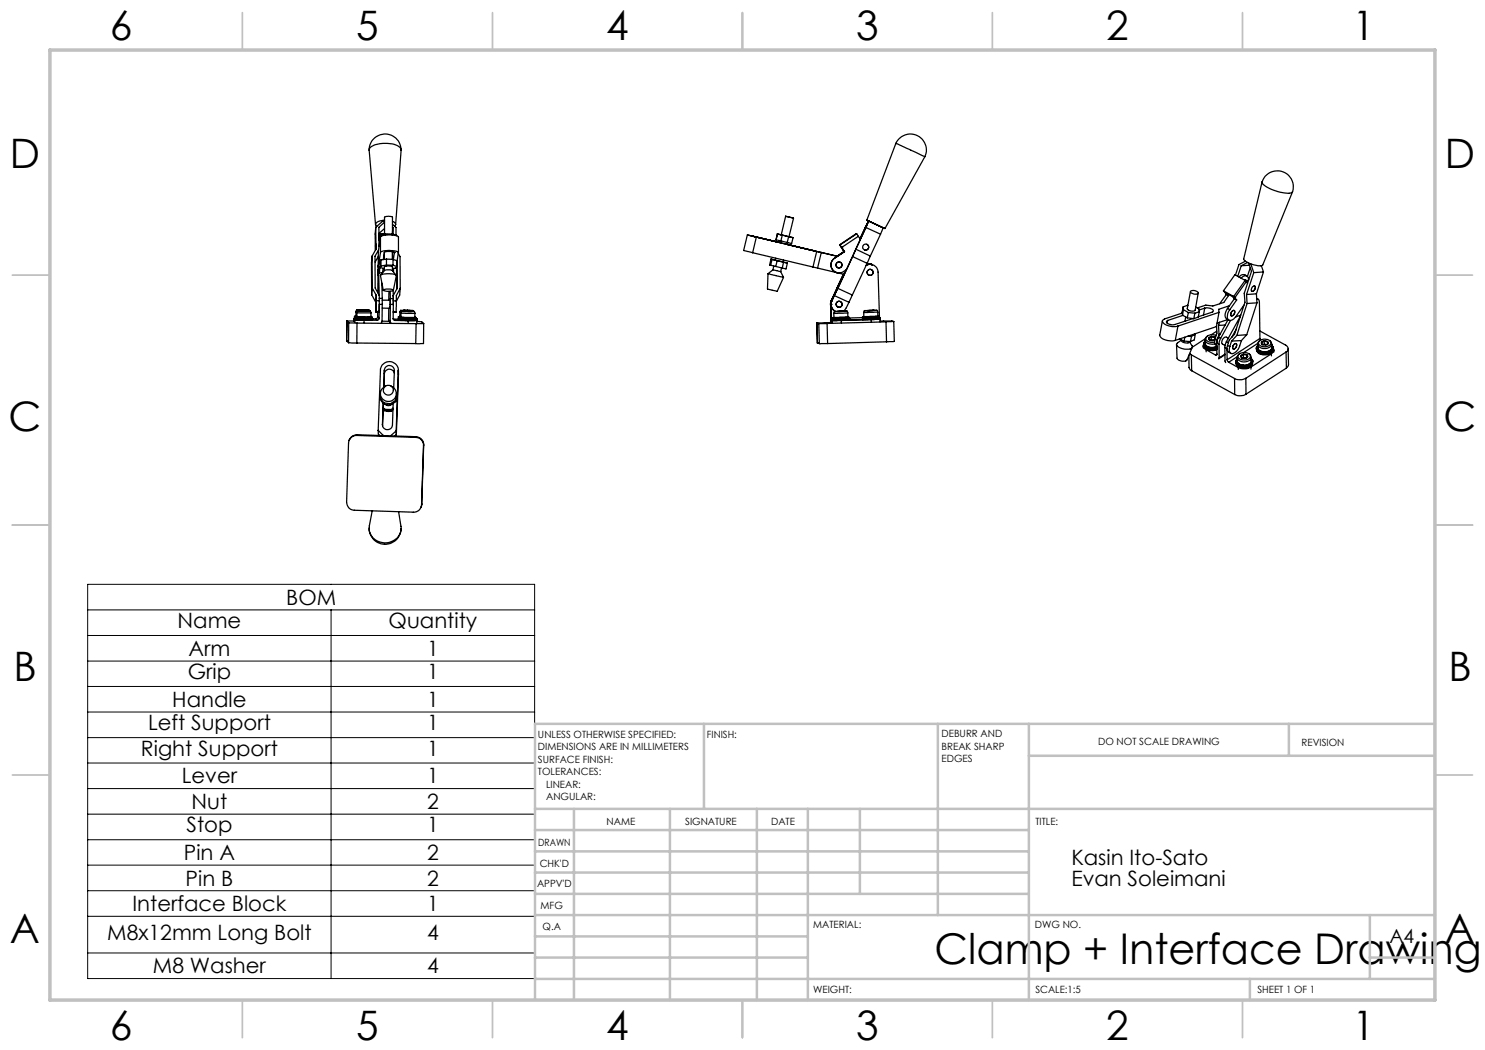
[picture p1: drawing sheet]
<svg xmlns="http://www.w3.org/2000/svg" width="297mm" height="210mm" viewBox="0 0 297 210" stroke-linecap="round" stroke-linejoin="round" font-family="sans-serif">
<g fill="none" stroke="#000" stroke-width=".25">
<path d="M73.8 30a3.2 3.2 0 0 1 3.2-3.2 3.2 3.2 0 0 1 3.2 3.2l-1.1 14.9M80.2 30a2.26 2.26 0 0 0-2.4-1.3h-.8a3.3 3.3 0 0 0-3.2 1.2l1.3 15M179.2 28.7a3.2 3.2 0 0 1 4.2-1.6 3.2 3.2 0 0 1 1.6 4.3M179.2 28.7l5.8 2.7M179.2 28.7l-5.8 15.4M185 31.4l-8 14.3M252.4 36.4a3.2 3.2 0 0 1 4-2.1 3.2 3.2 0 0 1 2.1 4M252.4 36.4a2.77 2.77 0 0 0 2 1.5l1.2 .4a4.8 4.8 0 0 0 2.8 .2l.1-.2M252.4 36.4l-3.7 15.4a4 4 0 0 0 3.4 1.4l.5-.2 5.9-14.7M74.3 58.9l.8 1.5M74.4 51.3v6.3M74.4 51.3l-.1 7.6"/>
<path d="M74.4 57.6l.8 1.4M74.4 57.6l-.1 1.3M75.1 48.8v1.1M75.1 45.5l.1 4.3-.8 1.5M75.1 45.5v4.5M75.2 59l-.1 1.4M75.2 59v1.1M75.6 53v5.6M75.6 53.4h.4M75.7 53.8v1.2zM75.7 53.9v1.1zM75.7 51.3l-.7 1.1"/>
<path d="M75.7 53.4l.1 5.6M75.7 50l-.7 1.3v6.3l.8 1.5v1M75.8 47.8h.1M75.8 53.4l.1 1.2 .1-1.2M75.8 59.7h.6M75.8 46.7v1.3M75.8 46.7l.1 1.9M75.8 46.7h1.1M75.9 53.6h.1M75.9 53.4v.2M75.9 54.6h.6M76 53.5l.9 .2"/>
<path d="M76.1 55l.8-.9 1.1-.1 .4 .1 .8 1M76.1 50.5a3.9 3.9 0 0 1 3.1-.3l.5 .3-.3 2.1M76.1 47.4a4.2 4.2 0 0 1 3.6 0v3.1M76.1 50.5l-.5 2.9M76.1 47.4v3.1M76.1 47.4l-.4 2.9-.1 3.1M76.1 47v.3M76.1 47v.5M76.2 53.2l-.2 .3M76.2 52v1.2M76.2 52l-.2 .3v1.2M76.3 54.6v.1"/>
<path d="M76.4 56.6v3.1M76.4 59.7v1.2M76.6 53.7l-.1 .9M76.7 58.1l-.6-3a3.4 3.4 0 0 1 3.2 0l-.6 3M76.7 58l1.2-.2a.54 .54 0 0 1 .7 .3l-1.2 .2-.6-.2zM76.9 54.1v-.7l.9-.2 .7 .2v.7M76.9 50.5v1.4M76.9 44.1a1.78 1.78 0 0 0-1.8 .8l.3 .4M76.9 44.2h-.3l-1.5 1.3M76.9 44.4l-1.1 1.1v3.8M76.9 45.7l-1.1 1M77.1 46.8l-1 .2"/>
<path d="M77.1 46.8v.2M77.1 46.8h1.3M77.3 53h1.3M77.3 51.8v1.2M77.3 51.8l1.3 .1M77.3 53l-1.1 .2M77.3 51.8l-1.1 .2M77.8 58.3v1.7M78 58.2l.1 1.5M78.1 59.7v1.2M78.1 59.7h.6M78.4 46.8v.2"/>
<path d="M78.4 46.8l.9 .2v.2M78.5 44.3l.5 .2 .1 .4M78.5 46.8v-3.4l-.8-.2-.8 .2v3.4M78.5 50.3v1.6M78.5 46.8h.1M78.5 44.9l.7 .6v1.5M78.5 45.4l.1 .1M78.6 45.5v1.3M78.6 45.5l-.1 1.1M78.6 51.9v1.1M78.6 53l.8 .3M78.6 51.9l.8 .2v1.2"/>
<path d="M78.6 58.1l.1 1.6M78.7 59.7v1.2M78.7 59.1v1.1M78.7 59.1l-.1 .1M78.7 53.7v.7M78.9 50.5l-.7-.2-1.2 .1-.3 1.5M78.9 50.5h.1M78.9 50.5l-.2 1.4M79.1 44.9l-.2 .4M79.3 53.4v4.4M79.4 53.3l-.2 .3-.7 .1M79.4 52.3v5.3l-.7 1.5"/>
<path d="M79.7 50.7l.3 .6v6.4M80 57.7l-.7 1.4v1.1M80 57.7l-.1 1.3-.6 1.2M149.5 47l-.8 3.1 1.8 .4M150.5 50.5l12.1 2.9M151.2 47.4l-1-.2 1.1 .2M151.2 47.4h.1M151.2 47.4l4.7 1.1 .1-.4M151.3 47.4l-1.8-.4 13.8 3.3M151.3 47.4l-.8 3.1M153.6 54.7l3.1 .8M153.6 54.7l-.1 3.1 1.9 .5 1.3-2.8"/>
<path d="M154.1 53l1.1 .3M154.2 51.8l.2 .1M154.2 51.8l.8 .2M154.2 51.8l-.3 1.2h.2M154.4 51.9l1 .2M154.4 51.9l-.3 1.1M154.6 54l1.5 .3M154.6 54l-1 .7M154.8 53.2l-.2 .8M155 52l1.6 .4M155.2 51.6l-.2 .4M155.2 53.3l1.3 .3"/>
<path d="M155.2 48h.1M155.2 48l1 .2M155.4 52.1l-.2 1.2M155.4 52.1l1.3 .3M155.5 46.8h.1M155.5 46.8l.7 .2M155.5 46.8l-.3 1.2M155.5 46.8l1 .2M156.1 54.3l.6 1.2M156.2 48.2l1.2 .3M156.2 47l1.6 .3M156.3 53.6l-.2 .7"/>
<path d="M156.5 47l1.2 .3M156.5 47l-.3 1.2M156.6 52.4l.9 .2M156.7 52l-.1 .4M156.7 52.4l-.2 1.2M156.7 52.4l.8 .2M157.1 43.2l1.6 .4zM157.1 43.2l-.9 3.8M157.5 52.6l-.3 1.2-.7-.2M157.6 48.5l-.2 .4 10 2.4M157.7 47.3l.9 .2M157.7 47.3l-.3 1.2"/>
<path d="M157.8 47.3l.8 .2M158.6 47.5l-.3 1.2-.9-.2M158.7 43.6l-.9 3.7M162.1 50l1 .2-1-.2M162.1 50h.1M162.6 53.4l.9 .2M163.3 50.3l1 .2M163.3 50.3l-.7 3.1M163.5 53.6l3.9 .9M164.3 50.5l3.2 .8M164.3 50.5l-.8 3.1M166.5 60l-.3 .9"/>
<path d="M166.5 59.8l-.2 .3-.2 .8M166.6 59.7l-.4 .7-.1 .5M166.8 59.1l-.5 1M166.8 59.1h.1M166.9 59.1l-.5 1.1M166.9 59.1l2.9 1.4M166.9 51.7a1.6 1.6 0 0 0-.4 2.2 1.6 1.6 0 0 0 2.2 .4l.6-.4M166.9 51.6a1.61 1.61 0 0 0-.7 1.6 1.61 1.61 0 0 0 1.1 1.3M166.9 51.6v.1M167.3 54.5h.1M167.4 57.6l-.6 1.5M167.4 57.6l.1 .1"/>
<path d="M167.5 54.6l1.3 .3M167.6 57.6l-.7 1.5M167.6 57.7l2.9 1.3M167.9 49l.9 1.3M167.9 49h.1M168 49l.3 .5M168.3 49.5h.1M168.3 49.5l.6 .8M168.7 54.8l-2.5 5.3M168.7 54.8l-1.3 2.8M168.8 50.3h.1M168.8 50.3l-1.4 1"/>
<path d="M168.8 50.3l-.5-.8 .6 .8M168.9 50.3h.1M168.9 50.3l-2 1.3M168.9 50.3l-2 1.4M170.5 59l-.7 1.5M170.5 51.3l-2.9 6.4M170.5 51.3l2.9 1.4M171.3 46.8l.4 .5M171.3 46.8l-3.3 2.2M171.3 46.8l-3.4 2.2M171.7 47.3l.4 .6M171.7 47.3l-3.4 2.2"/>
<path d="M173.1 45.5l-1.1 2.3M173.1 45.5h.1M173.2 45.5l-5.6 12.1M173.2 45.5l2.9 1.3M173.2 53.1a1.6 1.6 0 0 1 2.4 1.3l.3 9M173.3 48.9a.61 .61 0 0 1 .4 .7 .61 .61 0 0 1-.7 .4M173.4 52.7l1 .2M173.4 52.7l-2.9 6.3M173.7 44.2l-.3-.1 3.6 1.6-.4-.1M173.7 44.2l-.5 1.3M173.7 44.2l-.6 1.3M173.7 44.2h.1"/>
<path d="M173.7 44.2l2.9 1.4M174.1 51.2l-2.9-1.4-.7 1.5M174.1 51.2l-.7 1.5M174.2 52.9h.2M174.4 52.9h.1M174.4 52.9h-.6l-.6 .1M176.1 46.8l-2 4.4M176.6 45.6h.1M176.6 45.6l-.5 1.2M238.1 58.3l-.6 3.4a1.11 1.11 0 0 0 1.5 .3l.6-3.4M238.1 58.2a1.11 1.11 0 0 1 1.5 .5 1.11 1.11 0 0 1-1.5-.4zM244.7 58.2l2 1.1"/>
<path d="M244.7 58.2l.6 .7M245.2 58.8l-.1 .3M245.3 58.9l.4 .2M245.3 58.9l-1.4 1.8M245.7 59.1l-.3-.4 1.1 .6 .4 .5M245.7 59.1l-.9 1.4-2.2 .7-1.4-.2-1.7 .6M246.7 59.3l.2 .3M246.9 59.8l.4 .2M246.9 59.8l-1.4 1.9M246.9 59.6h.1M246.9 59.6l.4 .4M247.3 60l-1.3 1.9"/>
<path d="M248.2 55.7a.79 .79 0 0 1 .8-.5 .79 .79 0 0 1 .7 .5v.3M248.2 53.2l-.7 2.1M249 55.9l.5 .3M249 56.1l.2 .3M249 56.1l-2.3 3.2M249 56.1l-2-1.1-2.3 3.2M249.1 52.2l-1.3 .7-.7 2.1M249.2 56.4l.3 .3M249.2 56.4l-2.3 3.2M249.3 58.9l.1 1.8M249.4 55.2l-.8-.3-.8 .5M249.5 52.5l-1.3 .7"/>
<path d="M249.7 56l-.4 .4M249.7 52.6l.6 1.7-1.5 4.4 .2 1.8-2.1 6.3-1 1.2-.4 1.1M249.9 53l-1.7 .2M250 53.5l-.5 1.8M250.2 52.8l.6 1.7M250.5 57.4l.2-.2a.33 .33 0 0 1 .4 .2 .33 .33 0 0 1-.1 .4l-.1 .2a.36 .36 0 0 1-.5 .3 .36 .36 0 0 1-.1-.6zM250.8 54.5l-1.5 4.4M250.9 57.2a.71 .71 0 0 1-.5 1.1M251.3 58.8l-2 .1M251.3 58.8l.1 1.8M251.3 59.7l.3 .1M251.4 59.8l.3 .1 .2 .6 .1 7.2"/>
<path d="M252.3 53.2l.4 1.2M252.7 54.4l-1.9 .1M252.7 54.4l-1.4 4.4M69.3 68.2h.1M69.3 68.2l.4 .3M69.4 64.2h1.4M69.4 64.2l-.1 4M69.4 64.2l.3 .3M69.7 68.5l1.7 .1M69.7 64.5l1.7 .1M69.7 64.5v4M70.8 63.8v.5"/>
<path d="M70.8 63.8l.2 .2M70.9 63.3v.3M70.9 63.6h.1M70.9 63.3h.5M71 63.6h.1M71 63.6v.2h.2M71 64h1.8M71 63.8h-.2M71 64v.5M71.1 63.5v.2M71.1 63.7l3.3 .1M71.1 63.5h3.4"/>
<path d="M71.1 63.6h.1M71.1 63.7h.1M71.1 63.5h3.3M71.1 63.7l.1 .1M71.2 63.7h.1M71.2 63.8v.2h.5h2.7v-.2M71.2 63.7l.1 .1M71.2 63.7v.1M71.2 63.8h.1M71.2 62.4h.2M71.2 62.4v.8h.2M71.3 63.8h.1"/>
<path d="M71.3 62l-.1 .4M71.3 62h2.5zM71.4 63.8h2.8M71.4 63.8h.1M71.4 63.2l-.5 .1M71.4 68.6l11.7 .1M71.4 63.8h.5M71.4 64.6l11.8 .1M71.4 64.6v4M71.5 63.8h.1M71.5 62.2l-.1 .3M71.5 62.2h2.5z"/>
<path d="M71.6 63.8h.1M71.7 63.8h.1M71.8 63.8h.1M71.9 63.8h.1M72 63.8h.1M72 63.8h.5M72.1 63.8h.1M72.1 63.8h-.1M72.2 62.2h.1M72.1 62h-.2h1.4h-.5M72.1 62h.7M72.1 62h.1"/>
<path d="M72.2 62.2h.6M72.2 63.8h.1M72.3 63.8h.1M72.4 63.8h.1M72.5 63.8h.1M72.6 63.8h.1M72.7 63.8h-.1M72.7 63.8h.1M72.8 63.8h.1M72.8 62.2h.6M72.8 62.2h-.6M72.8 62.2h-.1"/>
<path d="M72.8 62h.1M72.8 62.2h.1M72.8 62h-.1M72.8 64v.5M72.8 64l2.6 .1M72.9 63.8h.1M73 63.8h.1M73.1 63.8h.1M73.2 63.8h.1M73.2 63.8h-.1M73.3 63.8h.1M73.3 62.2h.1"/>
<path d="M73.4 62.2h.1zM73.4 62.2h-.6M73.4 62.2h.1M73.4 63.8h.1M73.4 63.8h.2M73.5 63.8h.1M73.5 63.8h-.1M73.6 63.8h.1M73.7 63.8h.1M73.7 63.8h-.1M73.8 63.8h-.1M73.8 63.8h.1"/>
<path d="M73.8 62l.1 .2M73.9 63.8h.1M73.9 63.8h-.1M74 63.8h.1M74 63.8h-.1M74 62.2l.2 .4M74 63.8h.2M74.1 63.8h.1M74.2 63.8h.1M74.2 63.4h.1M74.2 63.4l-3.1 .1M74.3 63.3h.1"/>
<path d="M74.2 62.6l-2.8-.1v.9h2.8M74.2 63.4l.2 .1M74.2 62.6v.8M74.3 63.8h.1M74.3 63.3v.1M74.3 63.8h-.1M74.4 63.8h.1M74.4 63.8h-.1M74.4 63.5v.3M74.4 63.8h.7M74.4 63.8h-.5M75.1 63.8l.3 .3"/>
<path d="M75.1 60.4l.1 2v-.1M75.2 60.2v1.2zM75.2 62.3h.6M75.2 60.1v2.2M75.2 60.1h.6M75.5 63.4l-.2 .4h-.2M75.5 63.4l.3 .3M75.5 62.4v1M75.8 63.7l-.1 .3-.3 .1M75.8 62.3v.1h-.6M75.8 60.1v2.2M75.8 61v2.7"/>
<path d="M75.8 60.9h.6M76 79.5v.3l.8 1M76 79.5l.8 1.1M76.1 78.9l-.1 .6M76.4 64.3l-.1 .3M76.4 64.2l1.4 .1M76.4 60h1.6v1.7l-1.6-.1M76.4 60.9v3.4M76.9 74a1.01 1.01 0 0 1 1-.9 1.01 1.01 0 0 1 1 1l-.2 3.5M76.9 74v.8M76.9 74l-.1 3.5M76.9 74.8l-.1 2.6"/>
<path d="M77.1 77.2l-.3 .2M77.7 64l.4 .6M77.7 64l.3 .3M77.8 61.7l-.1 2.3M78 64.3l.2 .3M78.1 60.9l-.1 3.4M78.1 60.9h.6M78.2 77.2a1.58 1.58 0 0 1 .9 2.3 1.58 1.58 0 0 1-2.5 .4 1.58 1.58 0 0 1 .2-2.5M78.6 63.8h.1M78.6 62.3h.6M78.7 60.9l-.1 2.9 .4 .3M78.7 60.2v.8"/>
<path d="M78.7 60.2h.6M78.7 63.8l.3 .3M78.7 63.8h1.1M78.8 74.6a1 1 0 0 0-1-.8 1 1 0 0 0-.9 1M79 64.1h2.6M79.2 62.3v.2h-.6M79.3 60.2l-.1 2.1M79.3 78.6l.1 .2M79.4 78.8l-.2 1.5M79.4 78.8l-.2 1.2M79.7 74.1a1.78 1.78 0 0 0-1.8-1.8 1.78 1.78 0 0 0-1.8 1.7l-.5 12.1M79.7 74.1l-.5 12.1"/>
<path d="M79.7 74.1v.8M79.7 63.4v.2M79.7 63.6l.2 .1M79.7 63.4h.5M79.7 63.7h.1M79.7 74.9l-.4 12M79.7 63.7h.2M79.8 63.7h.1M79.8 63.7v.2a4.9 4.9 0 0 0 2.7 .2h.6v-.2M79.9 63.5l3.4 .1v.2h-3.4M79.9 63.5v.3M79.9 63.8h.1"/>
<path d="M79.9 63.8h.3M79.9 63.3h.1M79.9 63.8l.1 .1M79.9 63.3l-.2 .1M80 63.2h.1M80 63.8h.1M80 63.2l.2 .1h-.3M80 63.8v.1M80 62.4l.2 .1M80 62.4l-.1 .9M80 63.9h1.6M80 63.8l.1 .1"/>
<path d="M80 63.9h.1M80.1 63.9h.1M80.1 63.8v.1M80.1 62.1l-.1 .3M80.1 63.8h.1M80.1 62.1h2.6zM80.1 63.8l.1 .1M80.1 63.9h.9M80.2 63.8h.1M80.2 63.8v.1M80.2 63.8l.1 .1M80.2 63.9h.1"/>
<path d="M80.2 62.6h2.8M80.2 62.6v.8M80.3 63.8h.1M80.3 63.9h.1M80.3 63.8v.1M80.3 63.8l.1 .1M80.3 62.3l-.1 .3M80.3 62.3h2.5zM80.4 63.9h.1M80.4 63.8v.1M80.5 63.9h.1M80.6 63.9h.1"/>
<path d="M80.7 63.9h.1M80.8 63.9h.1M80.8 63.9h-.2M80.8 62.1h-.1h1.3M80.8 62.1h.7M80.8 62.1h.1M80.9 63.9h.1M81 63.9h.1M81 62.3h.6M81 62.3h-.1h1.3M81 62.3h.1M81.1 63.9h.1"/>
<path d="M81.2 63.9h.1M81.3 63.9h.1M81.4 63.9h.1M81.5 62.1h.5M81.5 63.9h.1M81.5 63.9h-.1M81.5 62.1h.1M81.5 62.1h-.1M81.6 62.3h.6M81.6 62.3h-.1M81.6 62.3h.1M81.6 63.9h1.3"/>
<path d="M81.6 63.9h.1M81.6 63.9h.3M81.6 64.1v.6M81.7 63.9h.1M81.8 63.9h.1M81.8 63.9h-.1M81.9 63.9h.1M82 63.9h.1M82 63.9h1.1M82 62.1h.1M82.1 63.9h.1M82.2 63.9h.1"/>
<path d="M82.2 62.3h.1M82.2 62.3h-.1M82.3 63.9h.1M82.4 63.9h.1M82.5 63.9h.1M82.6 63.9h.1M82.6 63.9h-.1M82.7 62.1v.2M82.7 63.9h.1M82.7 63.9h-.1M82.8 63.9h.1M82.8 63.9h-.1"/>
<path d="M82.8 62.3l.2 .3M82.9 63.9h.1M83 63.9h.1M83 63.9h-.1M83 62.6l-.1 .9-2.7-.1M83 63.4h.1M83 63.5l.3 .1-3.4-.1M83 63.5h-3.1M83 63.5h.1M83 63.4l.1 .1M83.1 63.9h.1M83.1 63.9h-.1"/>
<path d="M83.1 63.9l.3 .2M83.2 63.9h.1M83.2 63.9h-.1M83.2 64.7l-.1 4M83.4 64.1h-1.8M83.4 64.3h.9l.4 .4M83.4 64.1v.5M84.7 64.7h-1.5M84.7 64.7v4h-1.6M163.4 64.6l.1 4M163.4 64.6l.4 .1M163.5 68.6h.1"/>
<path d="M163.5 68.6l.4 .1M163.8 64.7l.1 4M163.9 68.7h1.6M165.4 64.7h-1.6M165.4 64.7l.1 4M166.1 60.9h.1M166.1 60.9v3.1M166.1 64h.1M166.1 64.5l-2.7 .1M166.1 64v.5M166.1 60.9l.1 3.4M166.2 60.9l.1 3.7"/>
<path d="M166.2 60.9h.1M166.2 61l.1 2.7M166.2 64.3v.3M166.2 60.1l-.1 1M166.2 60.1h.1M166.2 64.3h.1M166.3 60.1l-.2 .9M166.3 63.7v.4M166.3 63.7h.2M166.3 64.1h.1M166.3 64.1h.3M166.3 60.2h.1"/>
<path d="M166.4 60.2a1.58 1.58 0 0 0 .7 2.1M166.4 64.1v.6M166.5 63.6v.3M166.5 63.9h.1M166.5 63.9h1.3M166.5 63.9h.2M166.6 63.9h.1M166.6 63.9v.2l3.2-.1M166.7 63.9h.1M166.7 63.9h-.1M166.8 63.9h.1M166.9 63.9h.1"/>
<path d="M166.9 62.3l-.1 .4M166.9 62.3l2.5-.1zM167 63.9h.1M167.1 63.9h.1M167.2 63.9h.1M167.3 63.9h.1M167.4 63.9h.1M167.5 63.9h.1M167.5 62.3h.3zM167.6 63.9h.1M167.7 63.9h.1M167.8 62.3h.1"/>
<path d="M167.8 63.9h-.1M167.8 63.9h.1M167.9 63.9h.1M168 63.9h.1M168.1 63.9h.1M168.1 63.8l.1 .1M168.2 63.8h.1M168.2 63.8l-.1 .1M168.2 63.9h.1M168.2 63.8v.1M168.2 64.1h-1.8M168.2 64.1l.1 .5"/>
<path d="M168.3 63.8h.1M168.3 63.9h.1M168.3 63.8v.1M168.4 63.8h.1M168.4 63.9h.1M168.4 63.8v.1M168.5 63.8v.1M168.5 63.8h.1M168.5 62.3h-.7M168.5 62.3h.3zM168.5 62.3h.1M168.5 63.9h.1"/>
<path d="M168.6 63.9h.4M168.6 63.8h.1M168.6 63.8l-.1 .1M168.7 63.8h.1M168.7 63.9h.1M168.7 63.8v.1M168.8 63.8h.1M168.8 63.9h.1M168.8 63.8v.1M168.9 63.8h.1M168.9 63.8l-.1 .1M168.9 63.8h.9"/>
<path d="M169 63.8h.1M169 63.9h.1M169 63.8v.1M169.1 63.8h.1M169.1 63.8l-.1 .1M169.2 63.8h.1M169.3 63.8h.1M169.3 63.8h-.1M169.3 63.8h.6M169.4 63.8h.1M169.4 62.2l.1 .4M169.5 63.8h.1"/>
<path d="M169.5 63.8h-.1M169.5 62.6l.1 .8-.7 .1h-2.1v-.8M169.5 62.6l-2.7 .1M169.6 63.8l-3 .1M169.6 63.8h.1M169.6 63.8h-.1M169.7 63.8h.1M169.7 63.8h-.1M169.8 63.8h.1M169.8 63.8h-.1M169.8 60.5l-.5 1.1-.7 .7M169.8 63.8v.2"/>
<path d="M169.9 63.5v.3l-3.4 .1M169.9 63.5l-3.4 .1M169.9 63.8h-.1M172.5 63.5l-2.6 .1M172.5 63.4v.3M172.5 63.7h.1M172.6 63.7h.1M172.6 63.9l-2.8 .1M172.6 63.7h1.2M172.7 63.7h.1M172.8 63.7h.1M172.9 63.7h.1"/>
<path d="M172.9 62.1l-.1 .4M172.9 62.1h2.5zM172.9 63.7h.2M173 63.7h.1M173.1 63.7h.1M173.2 63.7h.1M173.3 63.7h.1M173.4 63.7h.1M173.5 63.7h.1M173.6 63.7h.1M173.7 63.7h.1M173.8 63.7h.1"/>
<path d="M173.8 63.7h.2M173.8 62.1h.1M174 63.7h.1M174 63.7h-.2M174.1 63.7h.1M174.2 63.7h.1M174.2 63.9l-6 .2M174.2 63.9l.1 .5M174.3 63.7h.1M174.3 63.7h-.1M174.4 63.7h.1M174.4 63.7h-.1"/>
<path d="M174.4 63.7h.7M174.5 63.7h.1M174.6 63.7h.1M174.6 63.7h-.1M174.6 62.1h.2h-1.3h.3M174.6 62.1h-.8M174.6 62.1h.1M174.7 63.7h.1M174.8 63.7h.1M174.8 63.7h-.1M174.9 63.7h.1M174.9 63.7h-.1"/>
<path d="M175 63.7h.1M175 63.7h-.1M175.1 63.7h.1M175.2 63.7h-.1M175.2 63.7h.1M175.3 63.7h.1M175.3 63.6v.1M175.3 63.6h.1M175.4 63.6h.1M175.4 62.1l.1 .3M175.4 63.6l-.1 .1M175.4 63.6v.1"/>
<path d="M175.4 63.7h.1M175.5 63.6h.1M175.5 63.7h-2.9M175.5 62.4l.1 .8-1.8 .1h-1v-.8M175.5 63.6v.1M175.5 62.4l-2.7 .1M175.6 63.3l-3.1 .1M175.6 63.6l-.1 .1M175.6 63.7h.2M175.6 63.3h.1M175.6 63.6h.1M175.6 63.3h.3"/>
<path d="M175.6 63.6v.1M175.7 63.6h.1M175.7 63.6l-.1 .1M175.8 63.6h.1M175.8 63.7l-.2 .2-2.1 .1h-.9v-.3M175.8 63.6l-.1 .1M175.8 63.6l-.8 .1M175.8 63.8h.1M175.8 63.6v.1M175.9 63.3v.3M175.9 63.6h.1M175.9 63.6l-3.4 .1"/>
<path d="M175.9 63.4h-3.4M175.9 63.3l-3.4 .1M175.9 63.6l-.1 .1M175.9 63.4h.1M175.9 63.4v.4M175.9 63.8h.1M176 63.8l-1.8 .1M176 64.2l2.8 .1M176 63.8v.6M177.2 64.4l-11.8 .3M177.2 64.4l.1 4M177.3 68.4l-11.8 .3"/>
<path d="M178.8 64.3l-1.6 .1M178.8 64.3l.1 4-1.6 .1M232.5 64.2l-.5 2.8a1.81 1.81 0 0 0 1.9 1.1h1.2M233.5 64.1l-.1 .5M235.3 68.9l.1 2.7a1.44 1.44 0 0 0 2 .4l1-2.5M235.6 65.2l-.5 2.9M235.9 67.8l.9 .4M236.3 68a.59 .59 0 0 0 .8 .6h.5l.2-.3 .6 .8a.59 .59 0 0 1-.2 .7 .59 .59 0 0 1-.6 0 2.34 2.34 0 0 1-2.3-.9l.2-.3 .8-.6M236.5 62.6l-3.6 1.2a.53 .53 0 0 0-.4 .5 .53 .53 0 0 0 .4 .5 3.7 3.7 0 0 0 2.7 .4M236.5 63l1 .6M236.6 63.1l-3.1 1M236.6 61.4l.1 .5"/>
<path d="M236.6 61.4l-.2 1 .1 .6M236.7 61.9l1 .6M236.7 61.9l-.2 1.1M236.8 68.2l1.3 .1M237 67.4l-.2 .8M237.1 63.4l-.1 .8M237.5 63.6l1.3 .1M237.6 61.1l-1 .3M237.6 67.2l.7 .1M237.7 62.5l-.2 1.1M237.7 62.5l1.3 .1M237.8 71v2.5l.5 .6"/>
<path d="M237.9 70.7l.4 .3M238.3 71l8.6 4.7M238.3 71v3.1M238.3 67.3l-.2 1M238.3 74.1l8.6 4.8M238.6 63.7l-3.6 1.2a1.4 1.4 0 0 1-1.7-.6l.2-.2M239 62.6l-.2 1.1M239 66.7v.2M239 66.9l-.7 .4M239 66.9l-.1 1.1-.8 .3M239.1 61.4l.7 .4 .1 .6M239.9 62.4l-.9 .2"/>
<path d="M239.9 62.4l-.3 1-.8 .3M240.6 69.2l.1 .4M240.7 68.9v.5l.5 .5M240.8 68.8v.1M240.8 68.9h.1M240.8 68.6v.6M240.8 69.2a1.98 1.98 0 0 0 2.6 .6M240.8 69.1h.1M240.8 69.3h.1M240.9 69.3a1.84 1.84 0 0 0 2.5 .6M240.9 69.3l.5 .4M240.9 69.2h.1"/>
<path d="M240.9 61.6a1.48 1.48 0 0 1 1.8 .6l-.3 .2-2.7 1M240.9 61.6l-1.1 .4M240.9 61.6l-.2 1.4M241 68l.1 .7a1.61 1.61 0 0 0 2.3 .6 1.64 1.64 0 0 1-2.4-.6v-.1M241 68.2a.75 .75 0 0 0-.2 .8 .75 .75 0 0 0 .6 .5l.9 .2 1.1-.1a2.08 2.08 0 0 1-2.6-.7v-.3M241 68a1.45 1.45 0 0 0 2 .7M241.1 67.7l-2.7 1.8M241.2 69.9l1.9 1.1M241.2 69.9v.5M241.4 69.7v.1M241.4 69.7h.1M241.4 69.8h.2"/>
<path d="M241.5 67.2l-.4 .4-.1 .4M241.6 69.8l.1 .1M241.6 69.8h.1M241.7 69.9h.1M241.8 67.6l.1 .4M241.8 69.9h.9M241.9 68h.1M242.1 69.5h.1M242.3 67.3l.6 .1M242.3 67.3l-.5 .3M242.3 67.9l-.2 .2M242.3 67.9l.6 .1"/>
<path d="M242.3 67.3v.6M242.7 69.9h.1M242.7 69.5h.1M242.9 69.7h.1M242.9 67.4l.2 .2M242.9 67.4l.1 .3M242.9 67.4v.6M243 68l-.4 .1-.7-.1M243 69.9h-.3M243 67.9l-.2 .1M243 67.7a.99 .99 0 0 0 .4 1.4M243 67.7l.5 .3"/>
<path d="M243.1 69.4h.1M243.2 67.1a1.44 1.44 0 0 0-2 .7 1.31 1.31 0 0 0 1.7 .6M243.2 67.1h.1M243.3 69.8l-.3 .1M243.3 65.2l.1 1.4-.4 1.1M243.3 68.6l.5 .3M243.3 68.6l.1 2.2M243.3 66.2l-1 .7M243.4 69.8h-.1M243.4 70.8l-.1 .2h-.2M243.4 70.8l-.3 .2M243.5 68l-.1 .7"/>
<path d="M243.7 67.4l-.4 1.2M243.7 67.4l.4 .3M243.7 65.1l.1 1.8M243.8 68.9v2.7M243.8 66.9l-.3 1.1M243.8 62.5l-8.2 2.7M243.8 62.5l-.5 2.8-8.2 2.8M243.9 64.4l-.2 .7M244 66.8l-.2 .1M244.1 67.7l-.3 1.2M245 69.5v2.8l.1 .2M245 69.5l.4 .2"/>
<path d="M245 70.9l-1.3 .8 .1-.1M245 70.8l-1.2 .8M245 65l-1.3 .1M245.3 68.3l-.3 1.2M245.3 68.3l.4 .2M245.4 69.8v2.2M245.4 72l.3 .5M245.5 61.7a1.67 1.67 0 0 0-.2 2.1l.5 .2M245.5 69.1a1.05 1.05 0 0 0 .7 1.6M245.5 61.7l.5 .2M245.5 69.1l.5 .2M245.6 63.9l-2.2 .7"/>
<path d="M245.6 64l-1.9 3.4M245.7 67.7a.86 .86 0 0 0-1.1 0 .86 .86 0 0 0-.2 1l.6 .4M245.7 72.5l1.9 1M245.9 61.1l-2.2 .8 .1 .6M246.1 64.1l-2 3.6M246.3 68.2l-.3 1.1M246.4 62.3l.3-.2a.54 .54 0 0 1 .3 .5 .54 .54 0 0 1-.4 .5l-.2 .1a.49 .49 0 0 1-.3-.5 .49 .49 0 0 1 .3-.4zM246.5 62.2l.2-.1a.58 .58 0 0 1 .3 .6 .58 .58 0 0 1-.5 .4l-.1 .1a.51 .51 0 0 1-.3-.5 .51 .51 0 0 1 .4-.5zM246.8 68.9l.3-.2a.5 .5 0 0 1 .3 .5 .5 .5 0 0 1-.3 .4 .33 .33 0 0 1-.5 .1 .33 .33 0 0 1 0-.5zM246.9 68.8l.2-.1a.58 .58 0 0 1 .1 .7 .58 .58 0 0 1-.6 .3v-.4zM246.9 75.7v3.2M247.2 72.7v-.6a1.33 1.33 0 0 0 1.8 1.2 1.3 1.3 0 0 0 1.5-1.3v.7"/>
<path d="M247.3 72.8v.1M247.3 65.8l-1 1.7M247.3 72.9l.3 .3 .5 .2M247.4 67.1l-1.1 1.1M247.5 71.3l-1.8 1.2M247.6 73.5v.4M247.7 73h.1M247.7 71a1.57 1.57 0 0 1 2.4 .1 1.24 1.24 0 0 1-1.8 .8l-.7-.4zM248 70.7l-.5 .4-.1 .5M248 63.3l-2.7 5M248.1 73.4h.1M248.1 73.4l.4 .1"/>
<path d="M248.1 63l-1 .4M248.2 71.1l-.1 .2 .3 .3M248.2 71.1l.2 .5M248.3 68.1l-.4 1.1a1.69 1.69 0 0 1-1.8 1.5l-.2-.6 .1-.8M248.3 68.1l-2 .1M248.4 71.6h.1M248.5 73.5h.6M248.5 73.1h.1M248.7 70.9l.6 .1M248.7 70.9l-.5 .2M248.7 71.5l-.2 .1M248.7 71.5l.6 .1"/>
<path d="M248.7 70.9v.6M248.8 61l-1.6 2.4a1.09 1.09 0 0 1-1.6 .5 1.9 1.9 0 0 1 .4-2M249.1 73.5h.1M249.2 75.7a2.54 2.54 0 0 1-2.3 0M249.2 75.7v3.1M249.2 78.8a2.4 2.4 0 0 1-2.3 .1M249.3 71l.2 .4M249.3 71v.5M249.3 66.9l-1.9 .2M249.3 66.9l-1 1.2M249.4 60.7l-2 6.4M249.5 71.4a1.01 1.01 0 0 1-1.1 .2"/>
<path d="M249.5 71.4l-.3 .2M249.7 70.7l.4 .4 .2 .4M249.9 73.3h.1M249.9 73.3l-.8 .2M250.2 73.4a2.85 2.85 0 0 1-2.6 .1M250.2 73.4v.4M250.2 72.8h.1M250.2 73.1h.1M250.3 71.5a1.4 1.4 0 0 1-.7 1.4 1.4 1.4 0 0 1-1.5 0l-.6-.4-.1-.9M250.3 71.7a.94 .94 0 0 1 0 1.1 .94 .94 0 0 1-1 .4 1.6 1.6 0 0 1-2.1-1l.2-.5M250.3 72a1.16 1.16 0 0 1-1.6 1.1 1.12 1.12 0 0 1-1.3-1M250.3 73.1h.1"/>
<path d="M250.3 73.1l-.4 .2M250.3 72h.1M250.3 71.5a1.61 1.61 0 0 1-2.9 .1M250.4 72.8a1.95 1.95 0 0 1-3.1 .1M250.4 72.8l-.1 .3M250.5 72.8h-.1M250.5 72.7a2.03 2.03 0 0 1-3.3 0M251.3 70a2.01 2.01 0 0 0 3.3 0M251.4 60.6l-2 .1M251.4 60.6l-2.1 6.3M251.5 70.3l.1 .1M251.6 68.6l-2.9 1.9"/>
<path d="M251.6 70.5h.1M251.7 70.5l.1 .1M251.8 68.2a1.55 1.55 0 0 1 2.4 .4 1.44 1.44 0 0 1-2.5 .1zM251.9 70.6l.2 .1M252 67.7l.1 .3M252 66.2l5.1 2.8a.75 .75 0 0 1 .5 .7 .75 .75 0 0 1-.4 .7M252 67.7l-6.6 4.3M252.1 70.7l.1 .1M252.1 70.7h.1M252.1 68l-.4 .4-.1 .5M252.2 70.8h.4M252.3 68.4l-.1 .2 .2 .3"/>
<path d="M252.3 68.4l.1 .5M252.4 68.9h.1M252.7 70.8h.1M252.8 68.2l.7 .1M252.8 68.2l-.5 .2M252.8 70.8l.2 .1M252.8 68.2l.1 .6M252.9 68.8l-.3 .2M253 70.8h.1M253.2 70.8l-.2 .1M253.2 70.8h.1M253.5 68.3l.1 .2v.2"/>
<path d="M253.5 68.3l.1 .4M253.5 68.3v.5M253.6 68.7a.96 .96 0 0 1-1.2 .2M253.6 68.7l-.2 .2-.5-.1M253.8 70.7h.1M253.8 70.7l-.6 .1M254 68.1l.4 .8M254.3 70.8l-4.1 2.6M254.3 70.8v.4M254.3 70.4l-.4 .3M254.4 68.9v.6a1.58 1.58 0 0 1-2.3 .7l-.5-.5v-.8M254.4 69a.91 .91 0 0 1 .1 1.1 .91 .91 0 0 1-1 .4 1.7 1.7 0 0 1-2.2-.9l.3-.5"/>
<path d="M254.4 69.4a1.23 1.23 0 0 1-1.7 1 .96 .96 0 0 1-1.1-1M254.4 68.9a1.66 1.66 0 0 1-2.8 .2v-.2M254.4 70.3h.1M254.4 70.4h.1M254.5 70.2l-.1 .1M254.6 70.1v-.7a1.03 1.03 0 0 1-1.1 1.1 1.7 1.7 0 0 1-2.2-.9v-.2l.1 .7M254.6 70.1a1.65 1.65 0 0 1-2.3 .8l-.5-.2-.3-.4M254.7 69.6v.6l-.4 .6M254.8 70v.4M257.2 70.4l-8 5.3M257.2 70.4l.1 3.2M257.3 73.6l-8.1 5.2"/>
<path d="M257.6 69.7l.1 3.2-.4 .7M71.4 87.1a1.59 1.59 0 0 0-1.7 1.5l-.4 11.8a1.6 1.6 0 0 0 1.6 1.7l11.8 .3a1.54 1.54 0 0 0 1.6-1.5M71.4 87.1l11.7 .4M71.4 87a1.67 1.67 0 0 0-1.6 1.1M71.4 87v.1M71.4 87l11.8 .3M75.6 86.1l1 1M75.6 86.1l.1 .7 .3 .3M76.5 84.9v.1M76.6 81.8l.4 .4M76.7 81.6l.3 .3M76.7 80.7l-.2 4.2"/>
<path d="M76.7 80.7l-.2 4.5M76.8 80.6v.2M76.8 80.6l1.3 .2M76.8 80.8l1.3 .3M77 81.9h1.3M77 82.2h1.3M77 81.9v.3M77.2 80.9l.4 .2h.4M77.3 82.2l.3 .1 .5-.1M78.1 80.8v.3M78.3 81.9v.3M78.6 81.6l-.3 .3"/>
<path d="M78.6 81.9l-.3 .3M78.6 80.7l-.1 4.3a1.01 1.01 0 0 1-1 .9 1.01 1.01 0 0 1-1-1M79.2 80l-1.1 .8M79.2 80v.3M79.2 80.3l-1.1 .8M79.2 86.2l-1 1M79.2 86.2l.1 .7M79.3 86.9l-.3 .3M83.1 87.5a1.56 1.56 0 0 1 1.6 1.6M83.2 87.3a1.63 1.63 0 0 1 1.5 1.7M83.2 87.3l-.1 .2M84.7 89.1l-.4 11.8"/>
<path d="M84.7 89v.1M84.7 89l-.4 11.8M73.8 105.6a3.2 3.2 0 0 0 3.2 3.3 3.2 3.2 0 0 0 3.2-3.2M74.4 102.2l-.5 3a3.2 3.2 0 0 0 1.9 3.2 3.2 3.2 0 0 0 3.6-.8 2.74 2.74 0 0 0 .8-2.3l-.5-2.9M84.3 100.8l-.1 .6M84.3 100.8v.1"/>
<circle cx="167.8" cy="53" r=".6"/>
<circle cx="167.8" cy="53" r=".59"/>
<circle cx="173.1" cy="49.4" r=".59"/>
<circle cx="174" cy="54.5" r=".61"/>
<circle cx="77.7" cy="78" r=".99"/>
<circle cx="167.8" cy="60.9" r=".61"/>
<circle cx="167.8" cy="60.8" r=".61"/>
</g>
<g fill="none" stroke="#000" stroke-width=".2">
<path d="M17.5 116.9h89.4v78.8h-89.4zM17.5 122h89.4M17.5 127.1h89.4M17.5 132.2h89.4M17.5 137.3h89.4M66.2 122v73.7M17.5 142.4h89.4M17.5 147.5h89.4M17.5 152.6h89.4M17.5 157.7h89.4M17.5 162.8h89.4M17.5 167.9h89.4"/>
<path d="M17.5 173h89.4M17.5 178.1h89.4M17.5 183.3h89.4M17.5 190.6h89.4"/>
</g>
<g fill="none" stroke="#c0c0c0" stroke-width=".35">
<path d="M48.5 2.5v7.5M98.5 2.5v7.5M148.5 2.5v7.5M198.5 2.5v7.5M248.5 2.5v7.5M2.5 55h7.5M287 55h7.5M2.5 105h7.5M287 105h7.5M2.5 155h7.5M287 155h7.5M48.5 200v7.5"/>
<path d="M98.5 200v7.5M148.5 200v7.5M198.5 200v7.5M248.5 200v7.5"/>
</g>
<g fill="none" stroke="#c0c0c0" stroke-width=".5">
<path d="M140.8 144.8v17M187.6 144.8v38.2M205.8 144.8v55.2M205.8 151.2h81.2M257.8 144.8v6.4M287 144.8h-180v55.2M107 161.8h180M107 178.8h98.8M107 174.5h98.8M107 170.3h98.8M107 166h98.8M114.8 161.8v38.2"/>
<path d="M134 161.8v38.2M151.4 161.8v38.2M161.6 161.8v38.2M172 161.8v17M107 195.8h180M107 191.5h54.6M107 187.3h54.6M107 183h180M250 195.8v4.2M274 191.5h13M274 183v12.8"/>
</g>
<path d="M10 10h277v190h-277z" fill="none" stroke="#c0c0c0" stroke-width=".7"/>
<text font-size="8.5" x="186.9" y="192.7">Clamp + Interface Drawing</text>
<g font-size="8.1">
<text x="22" y="8">6</text>
<text x="71.2" y="8">5</text>
<text x="121.2" y="8">4</text>
<text x="171.2" y="8">3</text>
<text x="221.2" y="8">2</text>
<text x="270.5" y="8">1</text>
<text x="2" y="33.6">D</text>
<text x="289" y="33.6">D</text>
<text x="1.7" y="86.1">C</text>
<text x="288.7" y="86.1">C</text>
<text x="2.7" y="136.1">B</text>
<text x="289.7" y="136.1">B</text>
<text x="2" y="188.6">A</text>
<text x="289" y="188.6">A</text>
<text x="22" y="208">6</text>
<text x="71.2" y="208">5</text>
<text x="121.2" y="208">4</text>
<text x="171.2" y="208">3</text>
<text x="221.2" y="208">2</text>
<text x="270.5" y="208">1</text>
</g>
<g font-size="4.2">
<text x="35.5" y="125.7">Name</text>
<text x="57.3" y="120.9">BOM</text>
<text x="77.7" y="125.7">Quantity</text>
<text x="37.7" y="131.2">Arm</text>
<text x="85.4" y="131.2">1</text>
<text x="37.5" y="135.9">Grip</text>
<text x="85.4" y="135.9">1</text>
<text x="34.5" y="141.4">Handle</text>
<text x="85.4" y="141.4">1</text>
<text x="29.6" y="146.1">Left Support</text>
<text x="85.4" y="146.1">1</text>
<text x="28.2" y="151.2">Right Support</text>
<text x="85.4" y="151.2">1</text>
<text x="36.4" y="156.7">Lever</text>
<text x="38.3" y="161.8">Nut</text>
<text x="85.4" y="156.7">1</text>
<text x="85.4" y="161.8">2</text>
<text x="37.3" y="166.5">Stop</text>
<text x="85.4" y="166.5">1</text>
<text x="36.8" y="172">Pin A</text>
<text x="85.4" y="172">2</text>
<text x="214.3" y="173.1">Kasin Ito-Sato</text>
<text x="37.1" y="177.1">Pin B</text>
<text x="85.4" y="177.1">2</text>
<text x="214.3" y="177.3">Evan Soleimani</text>
<text x="26.5" y="182.2">Interface Block</text>
<text x="85.4" y="182.2">1</text>
<text x="21.5" y="188">M8x12mm Long Bolt</text>
<text x="85.4" y="188">4</text>
<text x="30.6" y="194.7">M8 Washer</text>
<text x="85.4" y="194.7">4</text>
</g>
<text font-size="3.9" x="277.9" y="188.5">A4</text>
<g font-size="2">
<text x="107.6" y="147.6">UNLESS OTHERWISE SPECIFIED:</text>
<text x="141.4" y="147.6">FINISH:</text>
<text x="188.3" y="147.5">DEBURR AND</text>
<text x="188.3" y="150">BREAK SHARP</text>
<text x="219.6" y="149">DO NOT SCALE DRAWING</text>
<text x="260.3" y="149.2">REVISION</text>
<text x="107.6" y="150.1">DIMENSIONS ARE IN MILLIMETERS</text>
<text x="107.6" y="152.6">SURFACE FINISH:</text>
<text x="107.6" y="155.1">TOLERANCES:</text>
<text x="188.3" y="152.5">EDGES</text>
<text x="109.2" y="157.6">LINEAR:</text>
<text x="109.2" y="160.1">ANGULAR:</text>
<text x="121.3" y="165">NAME</text>
<text x="137" y="164.9">SIGNATURE</text>
<text x="154.2" y="164.9">DATE</text>
<text x="207.1" y="164.9">TITLE:</text>
<text x="107.6" y="169.1">DRAWN</text>
<text x="107.9" y="173.3">CHK'D</text>
<text x="107.4" y="177.4">APPV'D</text>
<text x="108.1" y="181.8">MFG</text>
<text x="108.5" y="186">Q.A</text>
<text x="162.6" y="185.5">MATERIAL:</text>
<text x="207" y="185.5">DWG NO.</text>
<text x="162.6" y="198.5">WEIGHT:</text>
<text x="207.1" y="198.6">SCALE:1:5</text>
<text x="251.5" y="198.6">SHEET 1 OF 1</text>
</g>
</svg>
